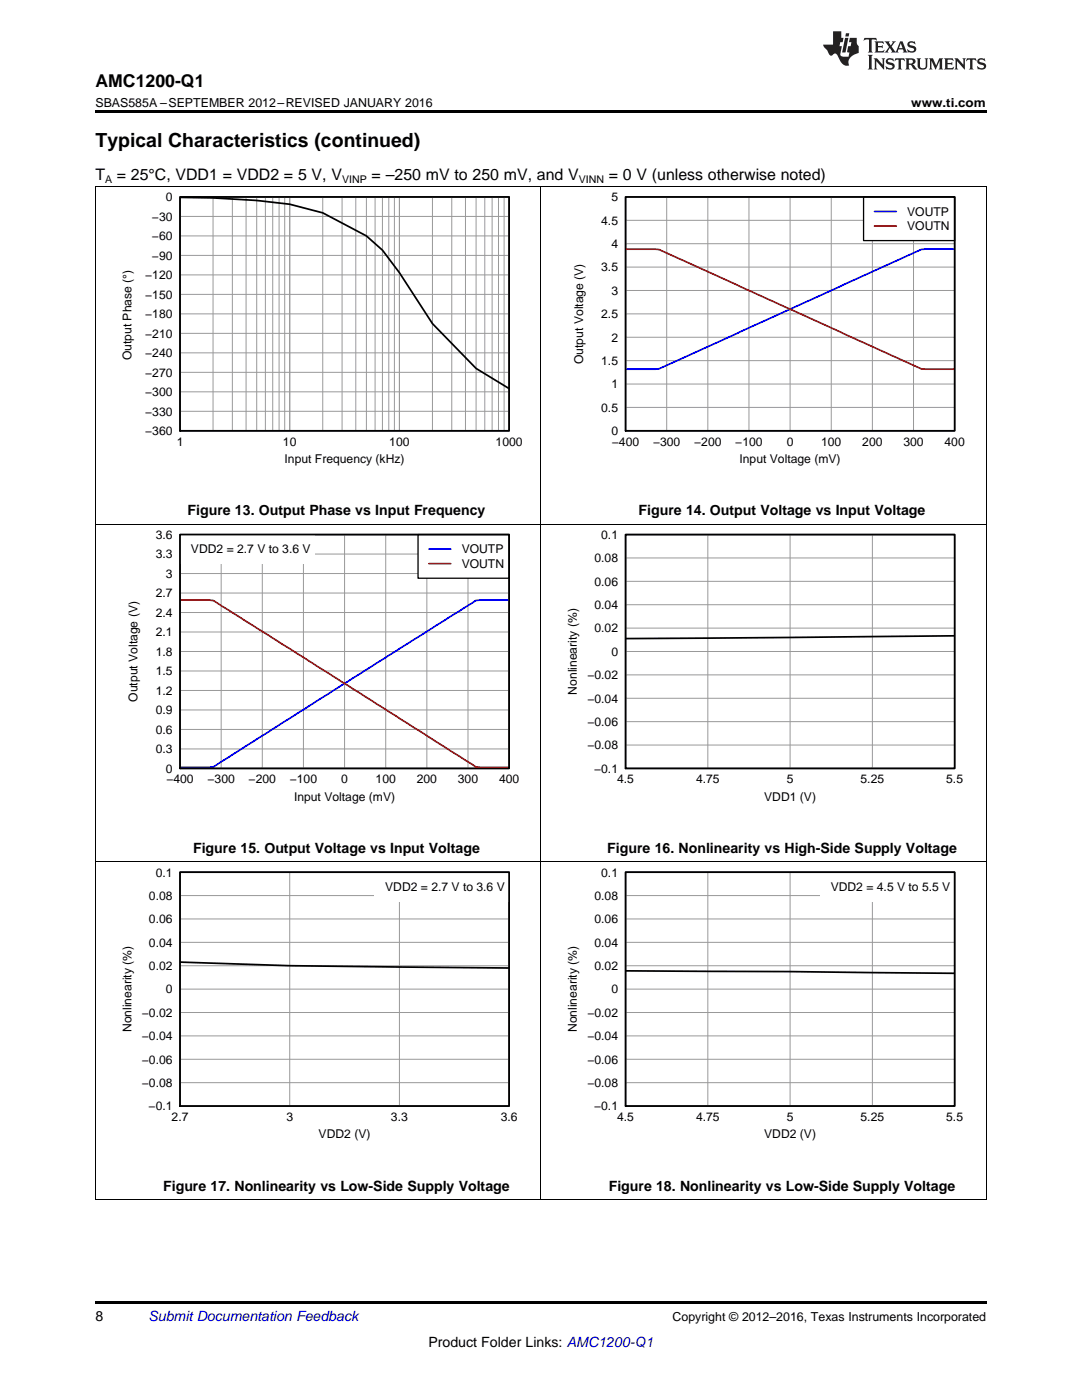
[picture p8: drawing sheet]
<svg xmlns="http://www.w3.org/2000/svg" width="216mm" height="279mm" viewBox="0 0 216 279" stroke-linecap="round" stroke-linejoin="round" font-family="sans-serif">
<path d="M19 259.7h177.8v.5h-177.8z" fill="#000"/>
<path d="M19.1 172v67.4M107.9 172v67.4M196.8 172v67.4M19 239.3h177.8" fill="none" stroke="#000" stroke-width=".2"/>
<path d="M35.9 174.1h65.7v46.6h-65.7z" fill="none" stroke="#000" stroke-width=".26"/>
<path d="M35.9 174.1h65.7v46.6h-65.7zM35.9 178.7h65.7M57.8 174.1v46.6M79.7 174.1v46.6M35.9 197.4h65.7M35.9 192.7h65.7M35.9 188.1h65.7M35.9 183.4h65.7M35.9 216.1h65.7M35.9 211.4h65.7M35.9 206.7h65.7M35.9 202.1h65.7" fill="none" stroke="#999" stroke-width=".2"/>
<path d="M35.9 192l21.9 .7 43.8 .5" fill="none" stroke="#000" stroke-width=".35"/>
<path d="M74.7 174.1h26.9v5.8h-26.9z" fill="#fff"/>
<path d="M35.9 174.1h65.7v46.6h-65.7zM124.8 193.8l65.7 .4" fill="none" stroke="#000" stroke-width=".35"/>
<path d="M124.8 174.1h65.7v46.6h-65.7z" fill="none" stroke="#000" stroke-width=".26"/>
<g fill="none" stroke="#999" stroke-width=".2">
<path d="M124.8 174.1h65.7v46.6h-65.7zM124.8 178.7h65.7M141.2 174.1v46.6M157.7 174.1v46.6M174.1 174.1v46.6M124.8 197.4h65.7M124.8 192.7h65.7M124.8 188.1h65.7M124.8 183.4h65.7M124.8 216.1h65.7M124.8 211.4h65.7M124.8 206.7h65.7"/>
<path d="M124.8 202.1h65.7"/>
</g>
<path d="M163.6 174.1h26.9v5.8h-26.9z" fill="#fff"/>
<path d="M124.8 174.1h65.7v46.6h-65.7z" fill="none" stroke="#000" stroke-width=".35"/>
<path d="M19.1 104.6v67.4M107.9 104.6v67.4M196.8 104.6v67.4M19 172h177.8" fill="none" stroke="#000" stroke-width=".2"/>
<path d="M35.9 106.7h65.7v46.7h-65.7z" fill="none" stroke="#000" stroke-width=".26"/>
<g fill="none" stroke="#999" stroke-width=".2">
<path d="M35.9 106.7h65.7v46.7h-65.7zM35.9 118.4h65.7M35.9 114.5h65.7M35.9 110.6h65.7M44.1 106.7v46.7M52.3 106.7v46.7M60.5 106.7v46.7M68.8 106.7v46.7M77 106.7v46.7M85.2 106.7v46.7M93.4 106.7v46.7M35.9 137.8h65.7"/>
<path d="M35.9 133.9h65.7M35.9 130h65.7M35.9 126.1h65.7M35.9 122.2h65.7M35.9 149.5h65.7M35.9 145.6h65.7M35.9 141.7h65.7"/>
</g>
<path d="M101.6 119.8h-6.7l-52.3 33.2-6.7 .1" fill="none" stroke="#00f" stroke-width=".35"/>
<path d="M35.9 119.8l6.7 .1 52.3 33.2h6.7" fill="none" stroke="#f00" stroke-width=".35"/>
<path d="M83.4 106.7h18.2v8.7h-18.2z" fill="#fff"/>
<path d="M83.4 106.7h18.2v8.7h-18.2z" fill="none" stroke="#000" stroke-width=".26"/>
<path d="M85.6 109.6h4.3" fill="none" stroke="#00f" stroke-width=".35"/>
<path d="M85.6 112.5h4.3" fill="none" stroke="#f00" stroke-width=".35"/>
<path d="M35.9 106.7h26.9v5.8h-26.9z" fill="#fff"/>
<path d="M35.9 39.4l6.6 .1 8.7 .5 6.6 .8 6.6 1.7 8.7 4.6 3.2 2.8 3.4 4.5 6.6 10.2 8.7 8.9 6.6 4.1M35.9 39.3h65.7v46.7h-65.7zM35.9 106.7h65.7v46.7h-65.7zM124.8 106.7h65.7v46.7h-65.7zM190.5 126.9l-65.7 .5" fill="none" stroke="#000" stroke-width=".35"/>
<path d="M35.9 39.3h65.7v46.7h-65.7zM124.8 39.3h65.7v46.7h-65.7zM124.8 106.7h65.7v46.7h-65.7z" fill="none" stroke="#000" stroke-width=".26"/>
<g fill="none" stroke="#999" stroke-width=".2">
<path d="M35.9 39.3h65.7v46.7h-65.7zM42.5 39.3v46.7M46.4 39.3v46.7M49.1 39.3v46.7M51.2 39.3v46.7M53 39.3v46.7M54.4 39.3v46.7M55.7 39.3v46.7M56.8 39.3v46.7M57.8 39.3v46.7M64.4 39.3v46.7M68.3 39.3v46.7"/>
<path d="M71 39.3v46.7M73.1 39.3v46.7M74.8 39.3v46.7M76.3 39.3v46.7M77.6 39.3v46.7M78.7 39.3v46.7M79.7 39.3v46.7M86.3 39.3v46.7M90.1 39.3v46.7M92.9 39.3v46.7M95 39.3v46.7M96.7 39.3v46.7"/>
<path d="M98.2 39.3v46.7M99.5 39.3v46.7M100.6 39.3v46.7M124.8 39.3h65.7v46.7h-65.7zM133 39.3v46.7M141.2 39.3v46.7M149.4 39.3v46.7M157.7 39.3v46.7M165.9 39.3v46.7M174.1 39.3v46.7M182.3 39.3v46.7M35.9 58.8h65.7"/>
<path d="M35.9 54.9h65.7M35.9 51h65.7M35.9 47.1h65.7M35.9 43.2h65.7M124.8 58h65.7M124.8 53.3h65.7M124.8 48.6h65.7M124.8 44h65.7M35.9 78.2h65.7M35.9 74.3h65.7M35.9 70.4h65.7M35.9 66.5h65.7"/>
<path d="M35.9 62.6h65.7M124.8 62.6h65.7M124.8 76.6h65.7M124.8 72h65.7M124.8 67.3h65.7M35.9 82.1h65.7M124.8 81.3h65.7M124.8 106.7h65.7v46.7h-65.7zM124.8 116h65.7M124.8 111.4h65.7M141.2 106.7v46.7M157.7 106.7v46.7"/>
<path d="M174.1 106.7v46.7M124.8 139.4h65.7M124.8 134.7h65.7M124.8 130h65.7M124.8 125.4h65.7M124.8 120.7h65.7M124.8 148.7h65.7M124.8 144h65.7"/>
</g>
<path d="M19.1 37.3v67.3M107.9 37.3v67.3M196.8 37.3v67.3M19 104.6h177.8" fill="none" stroke="#000" stroke-width=".2"/>
<path d="M190.5 49.7l-6.7 .1-52.2 23.8-6.8 .1" fill="none" stroke="#00f" stroke-width=".35"/>
<path d="M124.8 49.7l6.8 .1 52.2 23.8 6.7 .1" fill="none" stroke="#f00" stroke-width=".35"/>
<path d="M172.3 39.3h18.2v8.7h-18.2z" fill="#fff"/>
<path d="M172.3 39.3h18.2v8.7h-18.2z" fill="none" stroke="#000" stroke-width=".26"/>
<path d="M174.5 42.2h4.3" fill="none" stroke="#00f" stroke-width=".35"/>
<path d="M174.5 45.1h4.3" fill="none" stroke="#f00" stroke-width=".35"/>
<path d="M124.8 39.3h65.7v46.7h-65.7z" fill="none" stroke="#000" stroke-width=".35"/>
<path d="M19 37.2h177.8" fill="none" stroke="#000" stroke-width=".2"/>
<path d="M19 22h177.8v.5h-177.8z" fill="#000"/>
<g fill="#231f20">
<path d="M172.5 7.6l-.1 .5 .4-.2h.6v.1v2.1l-.2 .4h.9l-.2-.4v-2.1l.1-.1h.5l.5 .2-.2-.5zM174.5 8.3l.2 .3v1.5l-.2 .4h1.8l.2-.6a1.04 1.04 0 0 1-1.3 .2v-.7h.6l.3 .2v-.6l-.3 .2h-.6v-.6l.8-.1 .4 .3-.2-.5zM176.5 8.3l.9 1.1-.9 1.1h.8l-.2-.2 .4-.7 .5 .7-.2 .2h1.5l-.2-.2 .2-.4h.9l.1 .4-.2 .2h1l-.3-.3-.7-1.9h-.5l-.9 2-.8-1 .9-1h-.8l.1 .3-.4 .5-.3-.6 .1-.2zM179.7 8.6l.4 1h-.7zM181.3 8.4a.63 .63 0 0 0-.2 .7 .63 .63 0 0 0 .6 .4l.6 .2 .1 .2a.75 .75 0 0 1-.7 .4 .75 .75 0 0 1-.6-.5l.1 .7 .1-.1a1.11 1.11 0 0 0 1.5-.6 1.13 1.13 0 0 0-1.2-.8l-.1-.4a1.04 1.04 0 0 1 1.2 .2l-.2-.5-.2 .1-.4-.2zM173.2 10.9l.2 .4v2.2l-.2 .4h1l-.3-.4v-2.2l.3-.4zM174.3 11.6l.3 .4v1.5l-.3 .4h.8l-.2-.4v-1.3l1.5 1.7v-1.9l.2-.4h-.7l.2 .4v.9l-1.1-1.3zM177 11.8a.62 .62 0 0 0-.2 .7 .62 .62 0 0 0 .6 .4l.6 .1 .1 .3a.76 .76 0 0 1-.7 .3 .76 .76 0 0 1-.7-.4l.2 .7 .1-.1a1.11 1.11 0 0 0 1.5-.6 1.13 1.13 0 0 0-1.2-.8l-.1-.4a1.04 1.04 0 0 1 1.2 .2l-.2-.6-.2 .1-.5-.1zM178.7 11.6l-.2 .6a.61 .61 0 0 1 .8-.3v1.6l-.2 .4h.9l-.2-.4v-1.6a.63 .63 0 0 1 .7 .3l-.1-.6zM180.6 11.6l.3 .4v1.5l-.3 .4h1l-.2-.2-.1-.8 .6 .2a.76 .76 0 0 0 1.2 .7l-1-1a.58 .58 0 0 0 .6-.5 .58 .58 0 0 0-.5-.6zM181.4 11.9h.1a.45 .45 0 0 1 .5 .1 .45 .45 0 0 1 .1 .5l-.8 .2zM182.9 11.6l.2 .2a2.17 2.17 0 0 0 .3 1.9 .99 .99 0 0 0 1.6-.6v-1.1l.2-.4h-.7l.2 .2a1.92 1.92 0 0 1-.2 1.8 .6 .6 0 0 1-.9-.5v-1.1l.2-.4zM185.4 11.6l.2 .4v1.5l-.2 .4h.7l-.2-.4v-1.4l.8 1.8 .8-1.8v1.4l-.2 .4h.9l-.2-.4v-1.5l.2-.4h-.8l-.6 1.5-.6-1.5zM188.4 11.6l.2 .4v1.5l-.2 .4h1.8l.1-.6a1.04 1.04 0 0 1-1.2 .1v-.6h.5l.4 .2v-.6l-.4 .2h-.5v-.7h.8l.3 .3-.1-.6zM190.5 11.6l.2 .4v1.5l-.2 .4h.7l-.2-.4v-1.3l1.5 1.7v-1.9l.2-.4h-.7l.2 .4v.9l-1.1-1.3zM192.9 11.6l-.1 .6a.61 .61 0 0 1 .7-.3l.1 1.6-.3 .4h1l-.3-.4 .1-1.6a.63 .63 0 0 1 .7 .3l-.1-.6zM195.2 11.8a.62 .62 0 0 0-.2 .7 .62 .62 0 0 0 .6 .4l.6 .1 .1 .3a.76 .76 0 0 1-.7 .3 .76 .76 0 0 1-.6-.4l.1 .7 .1-.1a1.11 1.11 0 0 0 1.6-.6 1.13 1.13 0 0 0-1.3-.8l-.1-.4a1.04 1.04 0 0 1 1.2 .2l-.1-.6-.2 .1-.5-.1z"/>
<path d="M166.2 6.3v2.6h-1.9v.4l.8 .9a.91 .91 0 0 0 1 .8 .56 .56 0 0 1 .5-.3 .56 .56 0 0 1 .5 .3l.4 .8a1.53 1.53 0 0 0 1.9 1.2 1.54 1.54 0 0 1 1-2.1l.9-.3v-1.4a1.52 1.52 0 0 1-.4-1.6h-1.3l-.2 .8h.5l-.2 .8h-.5l-.1 1v.2l.4 .1-.2 .8a1.93 1.93 0 0 1-1.6-.3l.3-1.8h-.5l.2-.8h.4l.2-.8h-.4v-1.3zM168.6 7.6l-.6 2.9h.7l.6-2.9zM168.8 6.6l-.1 .7h.6l.2-.7z"/>
</g>
<text font-size="3.9" x="19" y="29.3">Typical Characteristics (continued)</text>
<text font-size="3.5" x="19" y="17.3">AMC1200-Q1</text>
<g font-size="3.2">
<text x="19" y="36">T</text>
<text x="23.3" y="36">= 25°C, VDD1 = VDD2 = 5 V, V</text>
<text x="74.2" y="36">= –250 mV to 250 mV, and V</text>
<text x="121.5" y="36">= 0 V (unless otherwise noted)</text>
</g>
<g font-size="2.8">
<text x="37.4" y="102.9">Figure 13. Output Phase vs Input Frequency</text>
<text x="127.4" y="102.9">Figure 14. Output Voltage vs Input Voltage</text>
<text x="38.5" y="170.3">Figure 15. Output Voltage vs Input Voltage</text>
<text x="121.2" y="170.3">Figure 16. Nonlinearity vs High-Side Supply Voltage</text>
<text x="32.6" y="237.6">Figure 17. Nonlinearity vs Low-Side Supply Voltage</text>
<text x="121.5" y="237.6">Figure 18. Nonlinearity vs Low-Side Supply Voltage</text>
<text x="19" y="263.6">8</text>
<text x="85.5" y="268.9">Product Folder Links: AMC1200-Q1</text>
</g>
<text font-size="2.8" fill="#0000c8" x="29.6" y="263.6">Submit Documentation Feedback</text>
<g font-size="2.5">
<text x="19" y="21.4">SBAS585A –SEPTEMBER 2012–REVISED JANUARY 2016</text>
<text x="181.8" y="21.4">www.ti.com</text>
<text x="134.2" y="263.6">Copyright © 2012–2016, Texas Instruments Incorporated</text>
</g>
<g font-size="2.4">
<text x="33.1" y="40.2">0</text>
<text x="122" y="40.2">5</text>
<text x="30.3" y="48">−60</text>
<text x="30.3" y="44.1">−30</text>
<text x="120" y="44.8">4.5</text>
<text x="181" y="43.1">VOUTP</text>
<text x="181" y="46">VOUTN</text>
<text x="30.3" y="51.8">−90</text>
<text x="122" y="49.5">4</text>
<text x="29" y="59.6">−150</text>
<text x="29" y="55.7">−120</text>
<text x="120" y="54.2">3.5</text>
<text x="122" y="58.8">3</text>
<text x="29" y="63.5">−180</text>
<text x="120" y="63.5">2.5</text>
<text x="26.2" y="71.9" transform="rotate(-90 26.2 71.9)">Output Phase (°)</text>
<text x="29" y="71.3">−240</text>
<text x="29" y="67.4">−210</text>
<text x="122" y="68.2">2</text>
<text x="29" y="75.2">−270</text>
<text x="116.4" y="72.7" transform="rotate(-90 116.4 72.7)">Output Voltage (V)</text>
<text x="120" y="72.8">1.5</text>
<text x="122" y="77.5">1</text>
<text x="29" y="83">−330</text>
<text x="29" y="79.1">−300</text>
<text x="120" y="82.2">0.5</text>
<text x="29" y="86.8">−360</text>
<text x="35.3" y="89">1</text>
<text x="56.5" y="89">10</text>
<text x="77.7" y="89">100</text>
<text x="98.9" y="89">1000</text>
<text x="122" y="86.8">0</text>
<text x="122.1" y="89">−400</text>
<text x="130.3" y="89">−300</text>
<text x="138.5" y="89">−200</text>
<text x="146.7" y="89">−100</text>
<text x="157" y="89">0</text>
<text x="163.8" y="89">100</text>
<text x="172.1" y="89">200</text>
<text x="180.3" y="89">300</text>
<text x="188.5" y="89">400</text>
<text x="56.8" y="92.4">Input Frequency (kHz)</text>
<text x="147.6" y="92.4">Input Voltage (mV)</text>
<text x="31.1" y="107.6">3.6</text>
<text x="120" y="107.6">0.1</text>
<text x="31.1" y="111.4">3.3</text>
<text x="38.1" y="110.5">VDD2 = 2.7 V to 3.6 V</text>
<text x="92.1" y="110.5">VOUTP</text>
<text x="92.1" y="113.4">VOUTN</text>
<text x="118.6" y="112.2">0.08</text>
<text x="31.1" y="119.2">2.7</text>
<text x="33.1" y="115.3">3</text>
<text x="118.6" y="116.9">0.06</text>
<text x="31.1" y="123.1">2.4</text>
<text x="118.6" y="121.6">0.04</text>
<text x="31.1" y="130.9">1.8</text>
<text x="31.1" y="127">2.1</text>
<text x="118.6" y="126.2">0.02</text>
<text x="122" y="130.9">0</text>
<text x="31.1" y="134.8">1.5</text>
<text x="117.2" y="135.6">−0.02</text>
<text x="27.5" y="140" transform="rotate(-90 27.5 140)">Output Voltage (V)</text>
<text x="31.1" y="142.6">0.9</text>
<text x="31.1" y="138.7">1.2</text>
<text x="115.1" y="138.6" transform="rotate(-90 115.1 138.6)">Nonlinearity (%)</text>
<text x="117.2" y="140.2">−0.04</text>
<text x="31.1" y="146.4">0.6</text>
<text x="117.2" y="149.6">−0.08</text>
<text x="117.2" y="144.9">−0.06</text>
<text x="31.1" y="150.3">0.3</text>
<text x="33.1" y="154.2">0</text>
<text x="118.6" y="154.2">−0.1</text>
<text x="33.2" y="156.3">−400</text>
<text x="41.4" y="156.3">−300</text>
<text x="49.6" y="156.3">−200</text>
<text x="57.8" y="156.3">−100</text>
<text x="58.7" y="159.8">Input Voltage (mV)</text>
<text x="68.1" y="156.3">0</text>
<text x="74.9" y="156.3">100</text>
<text x="83.2" y="156.3">200</text>
<text x="91.4" y="156.3">300</text>
<text x="99.6" y="156.3">400</text>
<text x="123.1" y="156.3">4.5</text>
<text x="138.9" y="156.3">4.75</text>
<text x="152.5" y="159.8">VDD1 (V)</text>
<text x="157" y="156.3">5</text>
<text x="171.7" y="156.3">5.25</text>
<text x="188.8" y="156.3">5.5</text>
<text x="29.7" y="179.6">0.08</text>
<text x="31.1" y="174.9">0.1</text>
<text x="76.9" y="177.8">VDD2 = 2.7 V to 3.6 V</text>
<text x="118.6" y="179.6">0.08</text>
<text x="120" y="174.9">0.1</text>
<text x="165.8" y="177.8">VDD2 = 4.5 V to 5.5 V</text>
<text x="29.7" y="184.3">0.06</text>
<text x="118.6" y="184.3">0.06</text>
<text x="29.7" y="188.9">0.04</text>
<text x="118.6" y="188.9">0.04</text>
<text x="29.7" y="193.6">0.02</text>
<text x="118.6" y="193.6">0.02</text>
<text x="28.3" y="202.9">−0.02</text>
<text x="33.1" y="198.3">0</text>
<text x="117.2" y="202.9">−0.02</text>
<text x="122" y="198.3">0</text>
<text x="26.2" y="206" transform="rotate(-90 26.2 206)">Nonlinearity (%)</text>
<text x="28.3" y="207.6">−0.04</text>
<text x="115.1" y="206" transform="rotate(-90 115.1 206)">Nonlinearity (%)</text>
<text x="117.2" y="207.6">−0.04</text>
<text x="28.3" y="212.3">−0.06</text>
<text x="117.2" y="212.3">−0.06</text>
<text x="28.3" y="216.9">−0.08</text>
<text x="29.7" y="221.6">−0.1</text>
<text x="117.2" y="216.9">−0.08</text>
<text x="118.6" y="221.6">−0.1</text>
<text x="34.2" y="223.7">2.7</text>
<text x="57.1" y="223.7">3</text>
<text x="63.6" y="227.2">VDD2 (V)</text>
<text x="78" y="223.7">3.3</text>
<text x="99.9" y="223.7">3.6</text>
<text x="123.1" y="223.7">4.5</text>
<text x="138.9" y="223.7">4.75</text>
<text x="152.5" y="227.2">VDD2 (V)</text>
<text x="157" y="223.7">5</text>
<text x="171.7" y="223.7">5.25</text>
<text x="188.8" y="223.7">5.5</text>
</g>
<g font-size="2.1">
<text x="21" y="36.6">A</text>
<text x="68.3" y="36.6">VINP</text>
<text x="115.5" y="36.6">VINN</text>
</g>
</svg>
